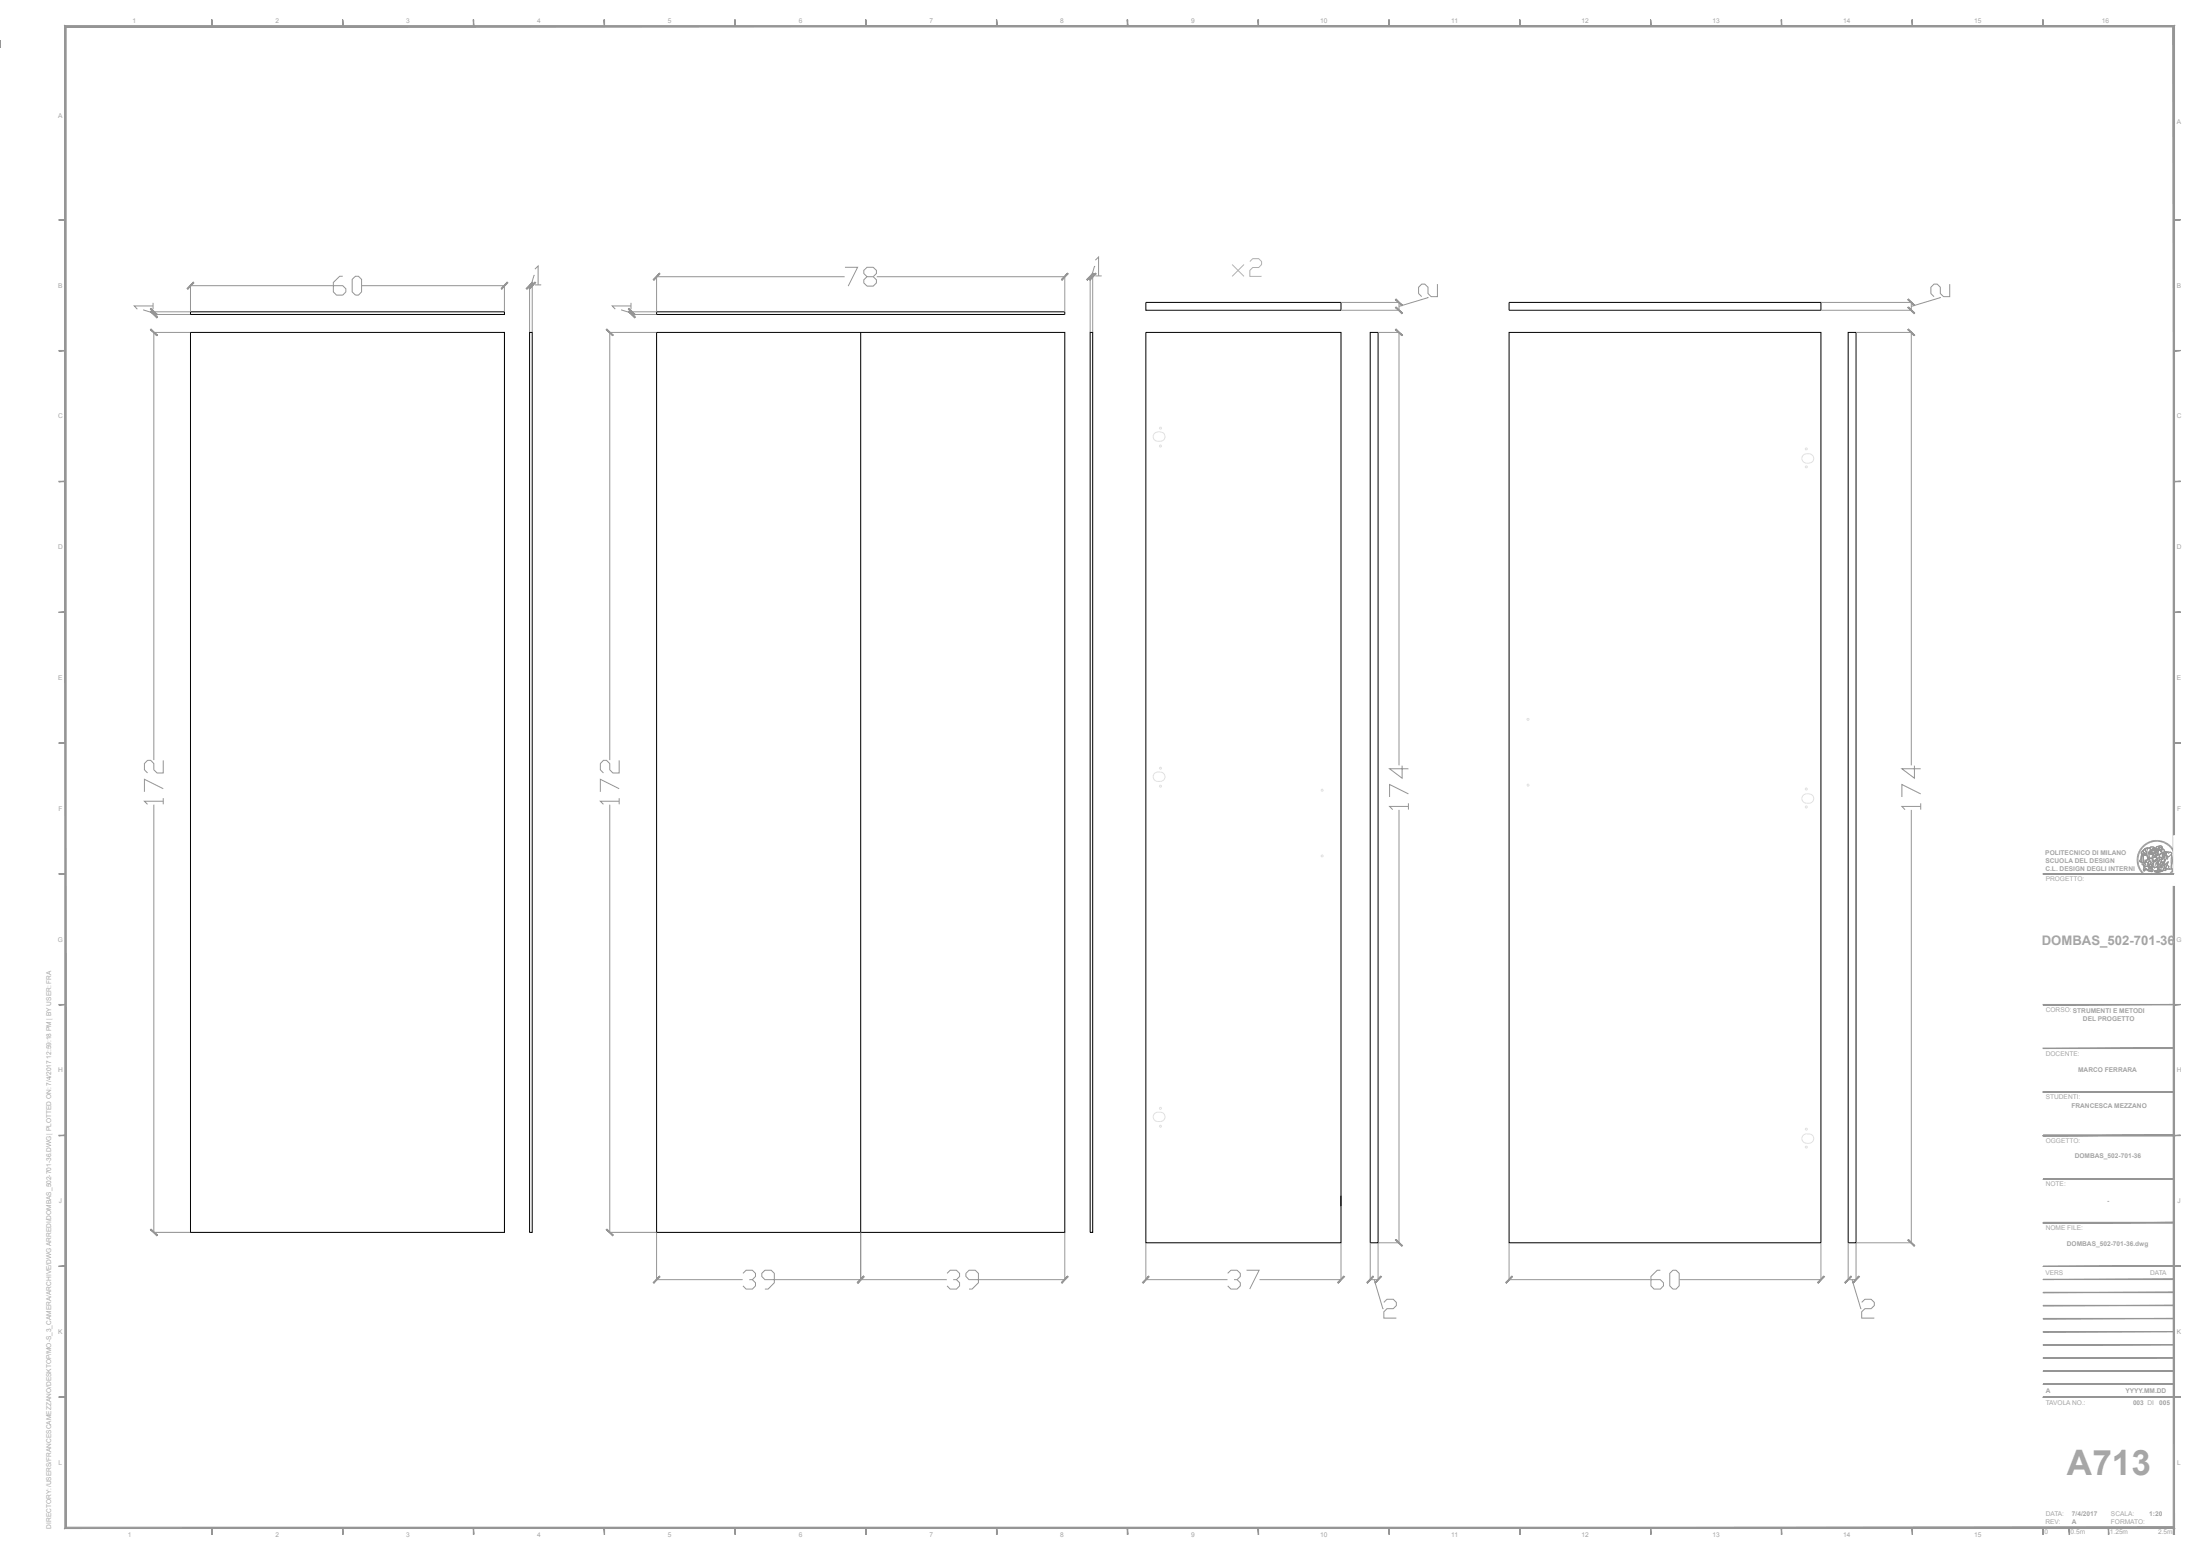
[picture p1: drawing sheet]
<svg xmlns="http://www.w3.org/2000/svg" width="841mm" height="594mm" viewBox="0 0 841 594" stroke-linecap="round" stroke-linejoin="round" font-family="sans-serif">
<g fill="none" stroke="#000" stroke-width=".38">
<path d="M72.8 119.2h120v1h-120zM251 119.2h156v1h-156zM438 115.6h74.6v3h-74.6zM576.9 115.6h119.2v3h-119.2zM72.8 127.1h120v344h-120zM202.4 127.1h1.1v344h-1.1zM251 127.1h156v344h-156zM329 127.1v344M416.7 127.1h1v344h-1zM438 127.1h74.6v347.9h-74.6zM523.8 127.1h3v347.9h-3zM576.9 127.1h119.2v347.9h-119.2z"/>
<path d="M706.5 127.1h3v347.9h-3zM512.6 457.1v4"/>
</g>
<g fill="none" stroke="#e1e1e1" stroke-width=".38">
<path d="M442.6 165.1h1M442.6 165.1a1.78 1.78 0 0 0-1.8 1.8 1.78 1.78 0 0 0 1.8 1.8 1.89 1.89 0 0 0 2.6-1 1.89 1.89 0 0 0-1.2-2.5l-.4-.1M689.3 174a2.29 2.29 0 0 1 2.6-.5 2.29 2.29 0 0 1 1.4 2.2 2.38 2.38 0 0 1-2.4 1.4 2.38 2.38 0 0 1-2.1-1.9zM441.3 295.6a2.29 2.29 0 0 1 2.6-.5 2.29 2.29 0 0 1 1.4 2.3 2.38 2.38 0 0 1-2.4 1.3 2.38 2.38 0 0 1-2.1-1.8zM689.3 304a2.29 2.29 0 0 1 2.6-.5 2.29 2.29 0 0 1 1.4 2.2 2.38 2.38 0 0 1-2.4 1.4 2.38 2.38 0 0 1-2.1-1.9zM441.3 425.7a2.29 2.29 0 0 1 2.6-.6 2.29 2.29 0 0 1 1.4 2.3 2.38 2.38 0 0 1-2.4 1.3 2.38 2.38 0 0 1-2.1-1.8zM689.3 434a2.29 2.29 0 0 1 2.6-.6 2.29 2.29 0 0 1 1.4 2.3 2.38 2.38 0 0 1-2.4 1.3 2.38 2.38 0 0 1-2.1-1.8z"/>
<circle cx="443.6" cy="163.6" r=".38"/>
<circle cx="443.6" cy="170.5" r=".38"/>
<circle cx="690.5" cy="171.6" r=".38"/>
<circle cx="690.5" cy="178.5" r=".38"/>
<circle cx="584.1" cy="275" r=".38"/>
<circle cx="443.6" cy="293.6" r=".38"/>
<circle cx="443.6" cy="300.5" r=".38"/>
<circle cx="505.4" cy="302.1" r=".38"/>
<circle cx="584.1" cy="300.1" r=".38"/>
<circle cx="690.5" cy="301.6" r=".38"/>
<circle cx="690.5" cy="308.5" r=".38"/>
<circle cx="505.4" cy="327.2" r=".38"/>
<circle cx="443.6" cy="430.5" r=".38"/>
<circle cx="443.6" cy="423.7" r=".38"/>
<circle cx="690.5" cy="438.5" r=".38"/>
<circle cx="690.5" cy="431.6" r=".38"/>
</g>
<path d="M477.8 100l1.1-1.1h2.3l1.1 1.1v1.1l-1.1 1.2h-2.3l-1.1 1.1v2.2h4.5M471 101.1l4.5 4.5M475.5 101.1l-4.5 4.5" fill="none" stroke="#b2b2b2" stroke-width=".38"/>
<g fill="none" stroke="#959595" stroke-width=".38">
<path d="M418.7 99.5l1.3-1.3v7.3M54.9 118.3v.2l3.9 1.2M58.5 116.9h-7.2l1.2 1.3M58.5 115.8v2.4M58.7 119.2h14M58.8 119.2v1M72.8 109.1v10M72.8 109.2h54.5M131 105.6h-1.2l-2.4 2.4v3.6l1.2 1.2h2.4l1.2-1.2v-1.2l-1.2-1.2h-3.6M134.6 106.8l1.3-1.2h1.1l1.2 1.2v4.8l-1.2 1.2h-1.1l-1.3-1.2zM138.4 109.2h54.4M192.8 109.1v10"/>
<path d="M202.4 109.2h1.1M202.4 109.1v17.9M203.5 109.1v17.9M204.3 105.3h-.2l-1.1 3.9M204.5 102.9l1.2-1.2v7.2M204.5 108.9h2.4M237.6 118.3v.2l3.9 1.2M241.2 116.9h-7.2l1.2 1.3M241.2 115.8v2.4M241.4 119.2h9.5M241.5 119.2v1M251 105.6v13.5"/>
<path d="M251 105.8h71.9M323 102.2h4.8l-3.6 7.2M331.4 105.8l-1.2-1.3v-1.1l1.2-1.2h2.4l1.2 1.2v1.1l-1.2 1.3h-2.4l-1.2 1.2v1.1l1.2 1.3h2.4l1.2-1.3v-1.1l-1.2-1.2M335.2 105.8h71.8M407 105.6v13.5M416.7 105.8h1M416.7 105.6v21.4M417.7 105.6v21.4M418.6 101.8h-.2l-1.2 4M418.7 105.5h2.4M512.7 115.6h22.2M512.7 118.6h22.2"/>
<path d="M534.8 115.6v3M545.9 113.5v.3l-11.1 3.3M549.5 108.6v4.8h-2.4l-1.2-1.2v-2.4l-1.2-1.2h-1.2l-1.2 1.2v2.4l1.2 1.2M696.2 115.6h34.6M696.2 118.6h34.6M730.6 115.6v3M741.7 113.5v.3l-11.1 3.3M745.3 108.6v4.8h-2.3l-1.3-1.2v-2.4l-1.2-1.2h-1.2l-1.2 1.2v2.4l1.2 1.2M58.7 120.2h14M58.7 127.1h14M58.8 127.1v163.5M233 127.1h17.9"/>
<path d="M233.1 127.1v163.5M241.4 120.2h9.6M526.9 127.1h8M534.8 127.1v165.4M709.6 127.1h21.2M730.6 127.1v165.4M62.4 290.6v4.9h-2.4l-1.2-1.3v-2.3l-1.2-1.3h-1.2l-1.2 1.3v2.3l1.2 1.3M236.7 290.6v4.9h-2.4l-1.2-1.3v-2.3l-1.2-1.3h-1.2l-1.2 1.3v2.3l1.2 1.3M536 292.7v4.8l-4.8-3.6h7.2M731.8 292.7v4.8l-4.8-3.6h7.2M58.8 307.6v163.5M62.4 306.3h-7.2l1.2 1.1"/>
<path d="M62.4 301.5l-7.2-3.6v4.8M62.4 305.1v2.3M233.1 307.6v163.5M236.7 306.3h-7.2l1.2 1.1M236.7 301.5l-7.2-3.6v4.8M236.7 305.1v2.3M534.8 309.6v165.4M538.4 308.3h-7.2l1.2 1.2M538.4 303.5l-7.2-3.6v4.8M538.4 307.1v2.4M730.6 309.6v165.4M734.2 308.3h-7.2l1.2 1.2"/>
<path d="M734.2 303.5l-7.2-3.6v4.8M734.2 307.1v2.4M816.8 328.7h.7M816.8 328.4h.7M816.8 328l.7 .1M816.9 327.6l.6 .1M816.9 327.3l.7 .1M817 326.9l.7 .2M817.1 326.6l.7 .2M817.2 326.2l.6 .3M817.3 325.9l.7 .3M817.5 325.6l.6 .3"/>
<path d="M817.5 329l-.7 .1M817.5 329.4h-.7M817.5 329.7l-.6 .1M817.6 330l-.7 .1M817.6 325.3l.6 .3M817.6 330.3l-.6 .2M817.7 330.6l-.6 .2M817.8 324.9l.6 .4M817.8 330.9l-.6 .3M817.9 331.2l-.6 .3M818 324.6l.6 .4M818.1 331.5l-.7 .3"/>
<path d="M818.2 324.3l.5 .4M818.2 331.8l-.6 .4M818.4 332.1l-.6 .4M818.4 324l.5 .5M818.5 332.4l-.6 .4M818.6 323.8l.5 .4M818.7 332.7l-.6 .4M818.9 323.5l.4 .5M818.9 332.9l-.5 .5M819.1 323.3l.5 .4M819.1 333.2l-.5 .5M819.3 333.4l-.5 .5"/>
<path d="M819.4 323l.4 .5M819.5 333.7l-.4 .5M819.6 322.8l.4 .5M819.7 333.9l-.4 .5M819.9 322.6l.4 .5M820 334.1l-.4 .6M820.2 322.3l.4 .6M820.3 334.3l-.4 .6M820.5 322.2l.3 .6M820.6 334.5l-.4 .6M820.8 322l.3 .6M820.8 334.7l-.3 .6"/>
<path d="M821.1 334.8l-.3 .6M821.1 321.8l.3 .6M821.4 335l-.3 .6M821.4 321.7l.3 .6M821.7 335.1l-.3 .7M821.8 321.5l.2 .7M822 335.3l-.3 .6M822.1 321.4l.2 .7M822.3 335.4l-.2 .6M822.5 321.3l.1 .7M822.6 335.5l-.2 .6M822.8 328.1l.6-.5 .8 .3a.42 .42 0 0 1 .4 .2 .42 .42 0 0 1-.2 .5l-.4 .1a.61 .61 0 0 1-.7 .3 .61 .61 0 0 1-.5-.6z"/>
<path d="M822.8 321.2l.2 .7M822.9 335.6l-.1 .6M823.2 321.2l.1 .6M823.2 335.6l-.1 .7M823.3 329l.6 .4 .8-1-.8-.7h-.6l-.5 .7-.2-.1 .3-1.1 .2-.2 1.3 .2 .5-.4v-.3l.6 .1 .2 1-.3 .6 .2 .5-1 1.3h-.3l.5 .2-.1 .4 .3-.3-.3 1.1-1.1 .3-.8-.8 .5-1.6M823.5 321.1l.1 .7M823.6 335.6l-.1 .7M823.6 332.9l2-.5 1.2 .3-2.1 .6zM823.9 321.1v.7M823.9 335.7l-.1 .7M824.2 335.7v.7M824.2 321.1v.7"/>
<path d="M824.5 335.7v.7M824.6 321.1v.7M824.7 333.3l2.1-.6v.3l-2.1 .6zM824.8 335.7l.1 .7M825 321.1l-.1 .7M825 331.5l.3-.1 .1 1.1-.3-.6-.3 .7zM825.2 335.7l.1 .7M825.3 323.5a.71 .71 0 0 1 .9-.1 .71 .71 0 0 1 .3 .8l-.4 1.3 .3-1.2-.2-.5-.7 .4-.3 .9-.2-.9zM825.3 321.1l-.1 .7M825.5 335.6l.1 .7M825.5 326.6l1.1-.4a.81 .81 0 0 1 1 .6 .81 .81 0 0 1-.7 1 .76 .76 0 0 1-1.2-.2zM825.6 328.6l.8-.1-1.1 2.3v.7l-.5 .6-.1-1z"/>
<path d="M825.6 324l.6-.2 .2 .5-.3 .5a.48 .48 0 0 1-.6-.2 .48 .48 0 0 1 .1-.6zM825.6 321.2l-.1 .6M825.8 335.6l.1 .6M826 321.2l-.2 .7M826.1 329.6l.2-.1a.41 .41 0 0 1 .5 .2 .41 .41 0 0 1-.1 .6l-.3 .5 .1 .8-.7 .1zM826.1 335.5l.2 .6M826.4 326.2l1.1-.6h.8l-.7 1zM826.4 321.3l-.2 .7M826.4 335.4l.2 .7M826.5 324.3l.7 .5 .4 .8a.76 .76 0 0 1-1.3-.1zM826.7 321.4l-.2 .7M826.8 335.3l.2 .7"/>
<path d="M827 321.5l-.2 .7M827.1 327.6h.3l-.1 .5a1 1 0 0 1-.1 1.2 1 1 0 0 1-1.1 .3l.3-1.1zM827.1 335.2l.2 .7M827.4 321.6l-.3 .7M827.4 335.1l.2 .6M827.5 330.6l1.2-1-.9 2.2a.55 .55 0 0 1 .2 .6 .55 .55 0 0 1-.5 .4 .62 .62 0 0 1-.4-.6 .62 .62 0 0 1 .3-.6zM827.7 334.9l.3 .7M827.7 321.8l-.3 .6M827.9 334.8l.4 .5M828 322l-.3 .6M828.2 334.6l.4 .6M828.3 322.1l-.3 .6"/>
<path d="M828.5 325.8l.5-.1a.75 .75 0 0 1 1 .8l.1 .3a9.2 9.2 0 0 1-.1 4.6l.3 .7h-2.5l.9-2.5-1.5 1.3a5.3 5.3 0 0 1 1.6-3.4l.2-.1-.9-.7zM828.5 334.4l.4 .6M828.6 322.3l-.3 .6M828.8 334.2l.3 .6M828.9 322.5l-.4 .6M829 334l.4 .5M829.2 322.7l-.4 .6M829.2 333.8l.5 .5M829.5 322.9l-.5 .5M829.5 333.6l.5 .4M829.7 333.4l.5 .4M829.7 323.2l-.4 .5"/>
<path d="M829.9 333.1l.5 .4M830 323.4l-.5 .5M830.1 332.8l.5 .4M830.2 323.7l-.5 .5M830.3 332.5l.5 .4M830.5 324l-.5 .4M830.5 332.3l.6 .3M830.6 332l.6 .3M830.7 324.3l-.6 .4M830.8 331.7l.6 .3M830.9 324.5l-.6 .4M830.9 331.4l.6 .3"/>
<path d="M831 331.1l.6 .3M831.1 324.9l-.6 .3M831.1 330.8l.7 .2M831.2 325.2l-.6 .3M831.2 330.5l.7 .1M831.3 330.2l.6 .1M831.3 329.8l.7 .2M831.4 325.5l-.6 .3M831.4 329.5l.7 .1M831.4 329h.7M831.4 328.6h.7M831.4 329.2h.7"/>
<path d="M831.6 325.8l-.7 .3M831.7 326.2l-.7 .2M831.8 326.5l-.7 .2M831.9 326.8l-.7 .2M831.9 327.2l-.6 .1M832 327.6h-.7M832.1 327.9l-.7 .1M832.1 328.3h-.7M58.7 471.1h14M233 471.1h17.9M251 471.1v18.2M329 471.1v18.2"/>
<path d="M407 471.1v18.2M438 475.1v14.2M512.6 475.1v14.2M523.8 475.1v14.2M526.8 475.1v14.2M526.9 475h8M576.9 475.1v14.2M696.1 475.1v14.2M706.5 475.1v14.2M709.5 475.1v14.2M709.6 475h21.2M251 489.1h32.9"/>
<path d="M284 486.7l1.2-1.2h2.4l1.2 1.2v1.2l-1.2 1.2h-1.2M287.6 489.1l1.2 1.2v1.2l-1.2 1.2h-2.4l-1.2-1.2M296 489.1h-3.6l-1.2-1.2v-1.2l1.2-1.2h2.4l1.2 1.2v3.6l-2.4 2.4h-1.2M296.1 489.1h65.8M362 486.7l1.2-1.2h2.4l1.2 1.2v1.2l-1.2 1.2h-1.2M365.6 489.1l1.2 1.2v1.2l-1.2 1.2h-2.4l-1.2-1.2M374 489.1h-3.6l-1.2-1.2v-1.2l1.2-1.2h2.4l1.2 1.2v3.6l-2.4 2.4h-1.2M374.1 489.1h32.9M438 489.1h31.2M469.3 486.7l1.2-1.2h2.4l1.2 1.2v1.2l-1.2 1.2h-1.2M472.9 489.1l1.2 1.2v1.2l-1.2 1.2h-2.4l-1.2-1.2M476.5 485.5h4.8l-3.6 7.2"/>
<path d="M481.5 489.1h31.1M523.8 489.1h3M525.3 489.1l3.3 11.1h.3M529 497.8l1.2-1.2h2.4l1.2 1.2v1.2l-1.2 1.2h-2.4l-1.2 1.2v2.4h4.8M576.9 489.1h54.1M634.7 485.5h-1.2l-2.4 2.4v3.6l1.2 1.2h2.4l1.2-1.2v-1.2l-1.2-1.2h-3.6M638.3 486.7l1.2-1.2h1.2l1.2 1.2v4.8l-1.2 1.2h-1.2l-1.2-1.2zM642 489.1h54.1M706.5 489.1h3M708 489.1l3.3 11.1h.2M711.7 497.8l1.2-1.2h2.4l1.2 1.2v1.2l-1.2 1.2h-2.4l-1.2 1.2v2.4h4.8"/>
</g>
<g fill="#959595" stroke="#959595" stroke-width=".38">
<path d="M73.9 107.8l-2.1 2.7 2.4-2.4zM73.9 107.8l-2.1 2.7-.3-.2z"/>
<path d="M193.9 107.8l-2.4 2.5 .3 .2zM193.9 107.8l.2 .3-2.3 2.4z"/>
<path d="M57.5 118.1l2.4 2.4 .3-.3zM57.5 118.1l.2-.2 2.5 2.3z"/>
<path d="M57.5 119.1l2.7 2.2-2.5-2.4zM57.5 119.1l2.7 2.2-.3 .2z"/>
<path d="M203.5 107.8l-2.1 2.7 2.4-2.4zM203.5 107.8l-2.1 2.7-.3-.2z"/>
<path d="M204.5 107.8l-2.4 2.5 .3 .2zM204.5 107.8l.3 .3-2.4 2.4z"/>
<path d="M57.5 126l2.4 2.4 .3-.3zM57.5 126l.2-.2 2.5 2.3z"/>
<path d="M57.5 470l2.7 2.1-2.5-2.3zM57.5 470l2.7 2.1-.3 .3z"/>
<path d="M252.1 104.4l-2.2 2.7 2.5-2.4zM252.1 104.4l-2.2 2.7-.2-.3z"/>
<path d="M405.7 106.8l.2 .3 2.2-2.7zM408.1 104.4l.3 .3-2.5 2.4z"/>
<path d="M240.2 118.1l2.4 2.4 .2-.3zM240.5 117.9l2.3 2.3-2.6-2.1z"/>
<path d="M240.5 118.9l-.3 .2 2.6 2.2zM240.2 119.1l2.6 2.2-.2 .2z"/>
<path d="M417.8 104.4l-2.2 2.7 2.4-2.4zM417.8 104.4l-2.2 2.7-.2-.3z"/>
<path d="M418.8 104.4l-2.4 2.4 .3 .3zM418.8 104.4l.3 .3-2.4 2.4z"/>
<path d="M231.7 126l2.5 2.4 .2-.3zM231.7 126l.3-.2 2.4 2.3z"/>
<path d="M232 469.8l-.3 .2 2.7 2.1zM231.7 470l2.7 2.1-.2 .3z"/>
<path d="M252.1 487.8l-2.2 2.7 2.5-2.5zM249.7 490.2l2.4-2.4-2.2 2.7z"/>
<path d="M330.1 487.8l-2.4 2.4 .3 .3zM330.1 487.8l.2 .2-2.3 2.5z"/>
<path d="M330.1 487.8l-2.1 2.7 2.3-2.5zM330.1 487.8l-2.1 2.7-.3-.3z"/>
<path d="M405.7 490.2l.2 .3 2.2-2.7zM408.1 487.8l.3 .2-2.5 2.5z"/>
<path d="M439.1 487.8l-2.1 2.7 2.3-2.5zM439.1 487.8l-2.1 2.7-.3-.3z"/>
<path d="M511.3 490.2l.3 .3 2.1-2.7zM513.7 487.8l.3 .2-2.4 2.5z"/>
<path d="M524.9 487.8l-2.2 2.7 2.4-2.5zM524.9 487.8l-2.2 2.7-.2-.3z"/>
<path d="M527.9 487.8l-2.4 2.4 .2 .3zM527.9 487.8l.2 .2-2.4 2.5z"/>
<path d="M533.4 114.5l2.5 2.4 .2-.2zM533.7 114.3l2.4 2.4-2.7-2.2z"/>
<path d="M533.7 117.3l-.3 .2 2.7 2.2zM533.4 117.5l2.7 2.2-.2 .2z"/>
<path d="M533.4 126l2.5 2.4 .2-.3zM533.4 126l.3-.2 2.4 2.3z"/>
<path d="M533.7 473.7l-.3 .3 2.7 2.1zM533.4 474l2.7 2.1-.2 .3z"/>
<path d="M578 487.8l-2.2 2.7 2.4-2.5zM578 487.8l-2.2 2.7-.2-.3z"/>
<path d="M694.8 490.2l.2 .3 2.2-2.7zM697.2 487.8l.2 .2-2.4 2.5z"/>
<path d="M707.6 487.8l-2.2 2.7 2.4-2.5zM707.6 487.8l-2.2 2.7-.2-.3z"/>
<path d="M708.2 490.2l.2 .3 2.2-2.7zM710.6 487.8l.2 .2-2.4 2.5z"/>
<path d="M729.3 114.5l2.4 2.4 .2-.2zM729.3 114.5l.3-.2 2.3 2.4z"/>
<path d="M729.6 117.3l-.3 .2 2.6 2.2zM729.3 117.5l2.6 2.2-.2 .2z"/>
<path d="M729.3 126l2.4 2.4 .2-.3zM729.3 126l.3-.2 2.3 2.3z"/>
<path d="M729.3 474l2.6 2.1-2.3-2.4zM729.3 474l2.6 2.1-.2 .3z"/>
<path d="M831 484.1l2.5-.2zM831 483.9h2.5z"/>
<path d="M831 534.1l2.5-.2zM831 533.9h2.5z"/>
<path d="M430.9 7.6l.2 2.5v-2.5zM430.9 7.6l.2 2.5h-.2z"/>
<path d="M25.3 583.8l-.5 .5 806-.5zM24.8 584.3l806-.5 .5 .5z"/>
<path d="M830.8 10.3v573.5l.5 .5zM830.8 10.3l.5-.5v574.5z"/>
<path d="M25.3 10.3h805.5l.5-.5zM24.8 9.8h806.5l-806 .5z"/>
<path d="M24.8 9.8l.5 574v-573.5zM24.8 9.8l.5 574-.5 .5z"/>
<path d="M380.9 7.6l.2 2.5v-2.5zM380.9 7.6l.2 2.5h-.2z"/>
<path d="M480.9 7.6l.2 2.5v-2.5zM480.9 7.6l.2 2.5h-.2z"/>
<path d="M531 7.6l.1 2.5zM531 7.6l.1 2.5z"/>
<path d="M580.9 7.6l.2 2.5zM580.9 7.6l.2 2.5z"/>
<path d="M630.9 7.6l.2 2.5zM630.9 7.6l.2 2.5z"/>
<path d="M680.9 7.6l.2 2.5zM680.9 7.6l.2 2.5z"/>
<path d="M730.9 7.6l.2 2.5zM730.9 7.6l.2 2.5z"/>
<path d="M780.9 7.6l.2 2.5zM780.9 7.6l.2 2.5z"/>
<path d="M22.5 284.1l2.5-.1zM22.5 284h2.5z"/>
<path d="M22.5 234.1l2.5-.1zM22.5 234h2.5z"/>
<path d="M22.5 184.1l2.5-.1zM22.5 184h2.5z"/>
<path d="M22.5 134.1l2.5-.1zM22.5 134h2.5z"/>
<path d="M22.5 84.1l2.5-.1zM22.5 84h2.5z"/>
<path d="M22.5 384.1l2.5-.2zM22.5 383.9h2.5z"/>
<path d="M22.5 434.1l2.5-.2zM22.5 433.9h2.5z"/>
<path d="M22.5 484.1l2.5-.2zM22.5 483.9h2.5z"/>
<path d="M22.5 534.1l2.5-.2zM22.5 533.9h2.5z"/>
<path d="M22.5 334.1l2.5-.2zM22.5 333.9h2.5z"/>
<path d="M330.9 7.6l.2 2.5zM330.9 7.6l.2 2.5z"/>
<path d="M280.9 7.6l.2 2.5zM280.9 7.6l.2 2.5z"/>
<path d="M230.9 7.6l.2 2.5zM230.9 7.6l.2 2.5z"/>
<path d="M180.9 7.6l.2 2.5zM180.9 7.6l.2 2.5z"/>
<path d="M130.9 7.6l.2 2.5zM130.9 7.6l.2 2.5z"/>
<path d="M80.9 7.6l.2 2.5zM80.9 7.6l.2 2.5z"/>
<path d="M0 15.6l.1 2.5zM0 15.6l.1 2.5z"/>
<path d="M716.5 583.9h60zM716.5 584.1l60-.2z"/>
<path d="M831 284.1l2.5-.1zM831 284h2.5z"/>
<path d="M831 234.1l2.5-.1zM831 234h2.5z"/>
<path d="M831 184.1l2.5-.1zM831 184h2.5z"/>
<path d="M831 134.1l2.5-.1zM831 134h2.5z"/>
<path d="M831 84.1l2.5-.1zM831 84h2.5z"/>
<path d="M831 384.1l2.5-.2zM831 383.9h2.5z"/>
<path d="M831 434.1l2.5-.2zM831 433.9h2.5z"/>
<path d="M831 484.1l2.5-.2zM831 483.9h2.5z"/>
<path d="M831 534.1l2.5-.2zM831 533.9h2.5z"/>
<path d="M831 334.1l2.5-.2zM831 333.9h2.5z"/>
<path d="M430.9 584l.2 2.5v-2.5zM430.9 584l.2 2.5h-.2z"/>
<path d="M380.9 584l.2 2.5v-2.5zM380.9 584l.2 2.5h-.2z"/>
<path d="M480.9 584l.2 2.5v-2.5zM480.9 584l.2 2.5h-.2z"/>
<path d="M531 584l.1 2.5zM531 584l.1 2.5z"/>
<path d="M580.9 584l.2 2.5zM580.9 584l.2 2.5z"/>
<path d="M630.9 584l.2 2.5zM630.9 584l.2 2.5z"/>
<path d="M680.9 584l.2 2.5zM680.9 584l.2 2.5z"/>
<path d="M730.9 584l.2 2.5zM730.9 584l.2 2.5z"/>
<path d="M330.9 584l.2 2.5zM330.9 584l.2 2.5z"/>
<path d="M280.9 584l.2 2.5zM280.9 584l.2 2.5z"/>
<path d="M230.9 584l.2 2.5zM230.9 584l.2 2.5z"/>
<path d="M180.9 584l.2 2.5zM180.9 584l.2 2.5z"/>
<path d="M130.9 584l.2 2.5zM130.9 584l.2 2.5z"/>
<path d="M80.9 584l.2 2.5zM80.9 584l.2 2.5z"/>
<path d="M780.9 584l.2 2.5zM780.9 584l.2 2.5z"/>
</g>
<path d="M824.3 329.9l.3 .1 .2-.6 .5-.2-.5 1.4v-.4z" fill="none" stroke="#959595" stroke-width=".38"/>
<g fill="none" stroke="#959595" stroke-width=".38">
<path d="M818.7 326.3l1.4 .3 .5-.3 .1 .6-1.8-.1zM818.9 326.8l-.8 2.6 .4 .1M818.9 325.4l.4-.3 .1 .8 1.2 .4-.5 .3-1.2-.1-.4-.6zM819 327l.6-.1-.3 .5-.1 2.4-.7-.3zM819.5 324.8l.5-.5 1.3-.1-.8 .1a.7 .7 0 0 0-.5 .8 .7 .7 0 0 0 .6 .6v.6l-1.2-.4zM819.5 330.8l1 .4 .6-.2 .4 1 .2-.2 .3 .3-.1-.5 .2 .4-.1-.5 .4 .2-.7-.8a.45 .45 0 0 1 .4-.6 .45 .45 0 0 1 .4 .6l.2 .5a.88 .88 0 0 1-.2 1.3 .88 .88 0 0 1-1.3-.2l-1.5-1zM819.5 327l1.2-.1 .6 1.1-.1 .5-.3 .2a.54 .54 0 0 0-.7 .1 .54 .54 0 0 0 0 .7l-.3 .3a.48 .48 0 0 1-.5-.1 .48 .48 0 0 1-.1-.6zM819.6 331.5l1.6 1a1.01 1.01 0 0 0 1.6-.4 .72 .72 0 0 1 0 1 .72 .72 0 0 1-1.1-.1l-.5-.1a.99 .99 0 0 0-1.5-.4l.1 .3a.39 .39 0 0 1-.5-.2 .39 .39 0 0 1 .2-.5zM820 329l1.2-.5 .5 .2a.55 .55 0 0 1 .3-.6 .55 .55 0 0 1 .6 .2l.2 .1a1.06 1.06 0 0 1 .5 1.4 1.06 1.06 0 0 1-1.4 .5l.3-.4a.54 .54 0 0 0-.6-.7 .54 .54 0 0 0-.4 .8l-.7-.7-.5 .1zM820 329.6l.5-.3 .1 .2a.88 .88 0 0 1 .7 .8 .88 .88 0 0 1-.6 .9l-.9-.2-.4-.3v-.3l.6-.2zM820.3 324.5l.5-.2a.81 .81 0 0 1 1.2 .3 .81 .81 0 0 1-.5 1.1l-.2 .4 .2 .6a1.1 1.1 0 0 0 .7 1.4l-.4 .1a.37 .37 0 0 1-.2 .5 .37 .37 0 0 1-.4-.2 .37 .37 0 0 1 .1-.5l-.6-1.1-.1-1.4-.6-.5zM820.7 326.9h-1.6a.86 .86 0 0 0-.7 1.2l-.6 1 .3 .3"/>
<path d="M821.4 329.4l.3-.2 .6 .4-.7 1.4 .8 .7-.4-.2 .1 .5-.2-.4 .1 .5-.3-.3-.2 .2-.3-.7zM821.6 326l.7-.3 .3 .3-.4 .2 .2 .4-.6-.1zM821.6 325.5l.9-.4-.1 .6-1.1 .5zM821.9 324l1.1-.3 .8 .7-.2 .1-.4-.2-.8 .5-.7-.5zM822 324.5l.5 .3 .7-.5 .3 .2-.6 .8-1-.1zM822.3 326l.9 .1-.5 .6a.4 .4 0 0 1-.4-.2 .4 .4 0 0 1 0-.5zM822.7 326l.5 .1-.2 .2a.34 .34 0 0 1-.3 .4 .34 .34 0 0 1-.4-.3 .34 .34 0 0 1 .3-.4l.2 .1-.3 .1M822.8 331l.8 .6M823.1 324.6l.2 .2M823.2 324.7l-.1 .1M823.2 329l1.2-.5-.1 .3a.5 .5 0 0 1-.3 .5 .5 .5 0 0 1-.6-.1zM823.5 324.9l.9-.2a.33 .33 0 0 1-.2 .5 .33 .33 0 0 1-.4-.3z"/>
<path d="M823.6 332.9l1.1 .4v.3l-1.1-.4zM823.6 325.6l1 .1 .4 .8-.2 .4-.3-.3 .2-.5a.48 .48 0 0 0-.7-.5 .48 .48 0 0 0-.1 .8 .44 .44 0 0 1-.1 .8 .44 .44 0 0 1-.6-.5zM823.9 325.6h.4l.4 .4-.3 1.1h-.5zM823.9 330.1l-.3 1.6 1.1-.3M824 324.4l.7 .1 .1 .4-.9-.2zM824 328.8l.2 .1M824.1 328.9h.1M824.3 324.8l-.8 .1h.3a.32 .32 0 0 0 .4 .3 .32 .32 0 0 0 .1-.5l.1 .2M824.9 324.5l.1 .4M824.9 326.5l.1-1.5-.3-.4a.58 .58 0 0 1-.4-.8 .58 .58 0 0 1 1-.1l-.1 1.4 .2-.6 .2 .4 .5-.1v.7l.1-.2a.67 .67 0 0 1 .2 .8 .67 .67 0 0 1-.6 .4l-.3 .2M825.5 324.3h.3M825.7 324.3v.1"/>
<path d="M826 324.5h.2M826.1 324.5h.1M826.3 327.8h.1M826.5 327.7l-.3 .1M827.2 329.5a.92 .92 0 0 0-1.1 .2 .92 .92 0 0 0-.1 1 .51 .51 0 0 0-.2 .7 .51 .51 0 0 0 .7 .2l-.1-.8 .5-1.3M828.6 325.6l-.5 1.1 .9 .7M828.8 327.6l-.3 1M828.9 331l.2 .8 .5 .4M830 326.6a11.3 11.3 0 0 1 0 5.1l.3 .4h-2.5"/>
</g>
<g fill="none" stroke="#959595" stroke-width=".38">
<path d="M818.7 326.3v.5M819.1 326.9l-.3 .6-.3 2 .7 .3M819.4 330.5l.3 .5h1.4M819.5 330.8l.1 .6 .7 .6 1.9 .9M819.6 327l-.3 .4 .1 2.3M819.7 331.5l-.1 .1a.73 .73 0 0 0 .2 1.3v-.5a1.02 1.02 0 0 1 1.4 .5 1.24 1.24 0 0 0 1.8-.2l-.2-.6M819.8 329.9a.48 .48 0 0 0-.7-.1 .48 .48 0 0 0 .1 .8 .71 .71 0 0 1 .7-.4 .71 .71 0 0 1 .6 .6M820.4 329.2l.7 .8M820.5 329.3l-.6 .5 .1 .4M820.8 327.2l.3 1.4M821.1 324.5l-.5 1.9 .7 1.7a.36 .36 0 0 0-.1 .4 .36 .36 0 0 0 .5 .2 .36 .36 0 0 0 .1-.5l.4-.1-.2-.1a.9 .9 0 0 1-.5-1.3 1.66 1.66 0 0 1 .6-1.8 1.07 1.07 0 0 0-1.5-.7 1.06 1.06 0 0 0-1.2 .5 1.06 1.06 0 0 0 .3 1.3l.9 .3-.5 .3-1.2-.1a.85 .85 0 0 1 .4-1.4M821.2 328.5l-.3 .2a.53 .53 0 0 0-.7 .1 .53 .53 0 0 0 0 .7"/>
<path d="M821.3 324.2l-.8 .1-.5 .5 .1 .4 .5 .3M821.4 329.4l.3-.2 .6 .4-.7 1.4 .8 .7-.4-.1 .2 .4-.3-.4 .1 .5-.3-.3-.2 .2-.3-.7zM821.6 326l.2 .5 .6 .1M821.7 324.3l.6-.6 1 .1a.36 .36 0 0 1 .4 .2 .36 .36 0 0 1-.2 .5l-.3-.2-.5 .4-.7-.1M822.2 328.1l.7 .3M822.3 330.4l.4 1a.83 .83 0 0 1 0 1 .83 .83 0 0 1-.9 .3M822.4 325.7l.2 .3M822.5 325.5l-1.2 .7M822.5 329l-.8 .2M822.5 325.1l-.3 .5M822.6 328.7l.8 .4M822.8 329.1l.1 1-.6 .3-.3-.1"/>
<path d="M822.8 328.4l.6-.8 1 .3 .2 .7-1.3 .4M822.9 328.4l.1 .2a.9 .9 0 0 1-.1 1.5M823 325.1h.1M823.1 330.3l.1 1M823.1 327l-.5 1.3M823.3 329.8l-.7 1.4M823.5 324.5l-.6 .8-.9-.1M823.6 332.9l2-.5 1.2 .3-2.1 .6zM823.9 324.7a.39 .39 0 0 1 .6-.4 .39 .39 0 0 1 0 .7M823.9 329.2h.1M824.1 329.1h.1M824.2 325.8l-.2 .1"/>
<path d="M824.3 327.2v.7M824.4 328.6l-.1 .2a.48 .48 0 0 1-.4 .5 .48 .48 0 0 1-.5-.3M824.4 325.7l.1 .4M824.5 325.9a.45 .45 0 0 0-.7-.2 .45 .45 0 0 0 .1 .7 .48 .48 0 0 1 0 .7 .48 .48 0 0 1-.7-.1 .48 .48 0 0 1 .1-.7l.4-.7 .6-.1 .5 .4 .2 .8-.3 .2-.1-.3M824.7 326.2l-.3 .1M824.7 326a.43 .43 0 0 1-.1 .7 .43 .43 0 0 1-.7-.2M824.7 326.9l-.8 .3M824.7 333.3v.2M824.8 329.8v.2l.2-.2M824.8 324.9l.2 .1-.2 1.1M824.8 330.1l-.1 .4 .3-.2M825 327.5l-.2 1.3"/>
<path d="M825 326.7l.5 .2M825.1 328.6l-.3 .8M825.2 329.2l-.6 .8h-.3l.5 .2M825.3 327.6l-.5 .8M825.3 323.5a.71 .71 0 0 1 .9-.1 .71 .71 0 0 1 .3 .8l-.4 1.3 .3-1.2a.5 .5 0 0 0-.5-.4 .5 .5 0 0 0-.5 .4l-.2 .8-.2-.9zM825.3 323.5a.8 .8 0 0 0-1.1 .8M825.4 324.5l.2 .4 .5-.1M825.6 328.7l-.9 2.4 .1 1 .5-.7 .2 1.4-.4-.9-.4 1.1 .2-.9M825.6 324.7l.2 .1M825.6 327.6l-.2 .5 .1 .5 1.1-.2 .3-.5M825.7 324.6l.1 .1M826.3 325.3l.3 .6"/>
<path d="M826.4 328.5l-1.1 2.3v.8M826.5 324.3l1 1M826.5 328v.1M826.8 332.7v.3l-2.1 .6-1.1-.4v-.3M827.1 325.2l.6 .4M827.1 327.3l-.1 .5M827.1 326.4l.5 .4M827.2 330.8l.2 .4M827.4 327.6l-.3 2.2a1.83 1.83 0 0 0 0 2.2l.1 .1M827.6 326.6a1.03 1.03 0 0 1 .6-.9 1.03 1.03 0 0 1 1.1 .1l.8 .3-.6 .9a1.08 1.08 0 0 1-1 .5 1.08 1.08 0 0 1-.9-.7M827.6 326.8l-.8 1.3-.7-.2a.71 .71 0 0 1-.5-1.1 .71 .71 0 0 1 1.1-.1v.1a.3 .3 0 0 0-.2 .4 .3 .3 0 0 0 .4 .1l.3-.7-.7-.4-.7 .2-.3 .7M827.7 328.4v.5"/>
<path d="M828.1 327.5l-.9 .1M828.1 331.7l.6 .5M828.3 325.6h-.8l-1.1 .6M828.5 330.6l.8 .8M828.6 327.5l-1.1 1.8-.3 1.7 1.9-1.5M828.7 329.6l-.9 2.2a.56 .56 0 0 1 .2 .5 .56 .56 0 0 1-.4 .5 .61 .61 0 0 1-.5-.5 .61 .61 0 0 1 .3-.7l.2-1M829.2 326.1l-.3 .3M830 327.7v3.3"/>
</g>
<g fill="#fff" stroke="#fff" stroke-width=".38">
<path d="M806 334l30.8 4.3h-30.8z"/>
<path d="M806 334h25l5.8 4.3z"/>
<path d="M831 319.5h5.8l-5.8 14.5z"/>
<path d="M836.8 319.5v18.8l-5.8-4.3z"/>
</g>
<path d="M806 334h25v-14.5h5.8v18.8h-30.8z" fill="none" stroke="#fff" stroke-width=".38"/>
<g fill="#959595" stroke="#959595" stroke-width=".38">
<path d="M831 534.1l2.5-.2zM831 533.9h2.5z"/>
<path d="M781 533.9h50zM781 534.1l50-.2z"/>
<path d="M781 533.9h50zM781 534.1l50-.2z"/>
<path d="M781 529h50zM781 529.1l50-.1z"/>
<path d="M781 524h50zM781 524.1l50-.1z"/>
<path d="M781 518.9h50zM781 519.1l50-.2z"/>
<path d="M781 513.9h50zM781 514.1l50-.2z"/>
<path d="M781 509h50zM781 509.1l50-.1z"/>
<path d="M781 504h50zM781 504.1l50-.1z"/>
<path d="M781 499h50zM781 499.1l50-.1z"/>
<path d="M781 494h50zM781 494.1l50-.1z"/>
<path d="M781 400.8l50-.2zM781 400.6h50z"/>
<path d="M781 417.5h50v-.2zM781 417.3h50l-50 .2z"/>
<path d="M781 417.3v.2l50-.2zM781 417.5l50-.2v.2z"/>
<path d="M781 433.9h50zM781 434.1l50-.2z"/>
<path d="M781 334.1l50-.2zM781 333.9h50z"/>
<path d="M781 433.9h50zM781 434.1l50-.2z"/>
<path d="M781 450.6h50zM781 450.8l50-.2z"/>
<path d="M781 433.9h50zM781 434.1l50-.2z"/>
<path d="M781 433.9h50zM781 434.1l50-.2z"/>
<path d="M781 384.1l50-.2zM781 383.9h50z"/>
<path d="M781 467.3v.2l50-.2zM781 467.5l50-.2v.2z"/>
<path d="M781 467.3v.2l50-.2zM781 467.5l50-.2v.2z"/>
<path d="M781 489h50zM781 489.1l50-.1z"/>
<path d="M781 483.9h50zM781 484.1l50-.2z"/>
<path d="M831 534.1l2.5-.2zM831 533.9h2.5z"/>
<path d="M780.9 584l.2 2.5zM780.9 584l.2 2.5z"/>
<path d="M790.9 584l.2 2.5v-2.5zM790.9 584l.2 2.5h-.2z"/>
<path d="M805.9 584l.2 2.5zM805.9 584l.2 2.5z"/>
<path d="M830.8 584l.5 2.5v-2.5zM830.8 584l.5 2.5h-.5z"/>
</g>
<text font-size="13.4" fill="#a5a5a5" x="790.2" y="563.8">A713</text>
<text font-size="5" fill="#a5a5a5" x="780.5" y="361.3">DOMBAS_502-701-36</text>
<g font-size="2.5" fill="#a5a5a5">
<text x="50.7" y="8.9">1</text>
<text x="105.3" y="8.9">2</text>
<text x="155.3" y="8.9">3</text>
<text x="205.3" y="8.9">4</text>
<text x="255.3" y="8.9">5</text>
<text x="305.3" y="8.9">6</text>
<text x="355.3" y="8.9">7</text>
<text x="405.3" y="8.9">8</text>
<text x="455.3" y="8.9">9</text>
<text x="504.6" y="8.9">10</text>
<text x="554.7" y="8.9">11</text>
<text x="604.6" y="8.9">12</text>
<text x="654.6" y="8.9">13</text>
<text x="704.6" y="8.9">14</text>
<text x="754.6" y="8.9">15</text>
<text x="803.5" y="8.9">16</text>
<text x="22.3" y="45">A</text>
<text x="832.2" y="47.2">A</text>
<text x="22.3" y="109.9">B</text>
<text x="832.2" y="109.9">B</text>
<text x="22.2" y="160">C</text>
<text x="832.1" y="160">C</text>
<text x="22.2" y="210">D</text>
<text x="832.1" y="210">D</text>
<text x="22.3" y="259.9">E</text>
<text x="832.2" y="259.9">E</text>
<text x="22.4" y="309.9">F</text>
<text x="832.2" y="309.9">F</text>
<text x="781.9" y="327">POLITECNICO DI MILANO</text>
<text x="781.9" y="330">SCUOLA DEL DESIGN</text>
<text x="781.9" y="333">C.L. DESIGN DEGLI INTERNI</text>
<text x="782" y="336.8">PROGETTO:</text>
<text x="22.1" y="359.9">G</text>
<text x="832" y="359.9">G</text>
<text x="782" y="386.8">CORSO: STRUMENTI E METODI</text>
<text x="796.3" y="390.2">DEL PROGETTO</text>
<text x="782" y="403.5">DOCENTE:</text>
<text x="22.2" y="409.9">H</text>
<text x="794.4" y="409.9">MARCO FERRARA</text>
<text x="832.1" y="409.9">H</text>
<text x="782" y="420.1">STUDENTI:</text>
<text x="791.9" y="423.6">FRANCESCA MEZZANO</text>
<text x="782" y="436.8">OGGETTO:</text>
<text x="793.1" y="442.8">DOMBAS_502-701-36</text>
<text x="782" y="453.5">NOTE:</text>
<text x="22.5" y="459.9">J</text>
<text x="805.5" y="459.9">-</text>
<text x="832.4" y="459.9">J</text>
<text x="782" y="470.1">NOME FILE:</text>
<text x="790.1" y="476.4">DOMBAS_502-701-36.dwg</text>
<text x="781.9" y="487.4">VERS</text>
<text x="821.9" y="487.4">DATA</text>
<text x="22.3" y="509.9">K</text>
<text x="832.2" y="509.9">K</text>
<text x="782" y="532.4">A</text>
<text x="812.5" y="532.4">YYYY.MM.DD</text>
<text x="782" y="536.9">TAVOLA NO.:</text>
<text x="815.4" y="536.9">003 DI</text>
<text x="825.3" y="536.9">005</text>
<text x="22.4" y="559.9">L</text>
<text x="832.3" y="559.9">L</text>
<text x="782" y="579.5">DATA:</text>
<text x="792" y="579.4">7/4/2017</text>
<text x="807" y="579.4">SCALA:</text>
<text x="821.6" y="579.4">1:20</text>
<text x="19.6" y="584.3" transform="rotate(-90 19.6 584.3)">DIRECTORY: /USERS/FRANCESCAMEZZANO/DESKTOP/MO-S_3_CAMERA/ARCHIVE/DWG ARREDI/DOMBAS_502-701-36.DWG | PLOTTED ON: 7/4/2017 12:59:18 PM | BY USER: FRA</text>
<text x="48.8" y="587.4">1</text>
<text x="105.3" y="587.4">2</text>
<text x="155.3" y="587.4">3</text>
<text x="205.3" y="587.4">4</text>
<text x="255.3" y="587.4">5</text>
<text x="305.3" y="587.4">6</text>
<text x="355.3" y="587.4">7</text>
<text x="405.3" y="587.4">8</text>
<text x="455.3" y="587.4">9</text>
<text x="504.6" y="587.4">10</text>
<text x="554.7" y="587.4">11</text>
<text x="604.6" y="587.4">12</text>
<text x="654.6" y="587.4">13</text>
<text x="704.6" y="587.4">14</text>
<text x="754.6" y="587.4">15</text>
<text x="781.5" y="586.5">0</text>
<text x="781.9" y="582.4">REV:</text>
<text x="791.5" y="586.5">0.5m</text>
<text x="792" y="582.4">A</text>
<text x="806.5" y="586.5">1.25m</text>
<text x="807" y="582.4">FORMATO:</text>
<text x="825" y="586.5">2.5m</text>
</g>
</svg>
